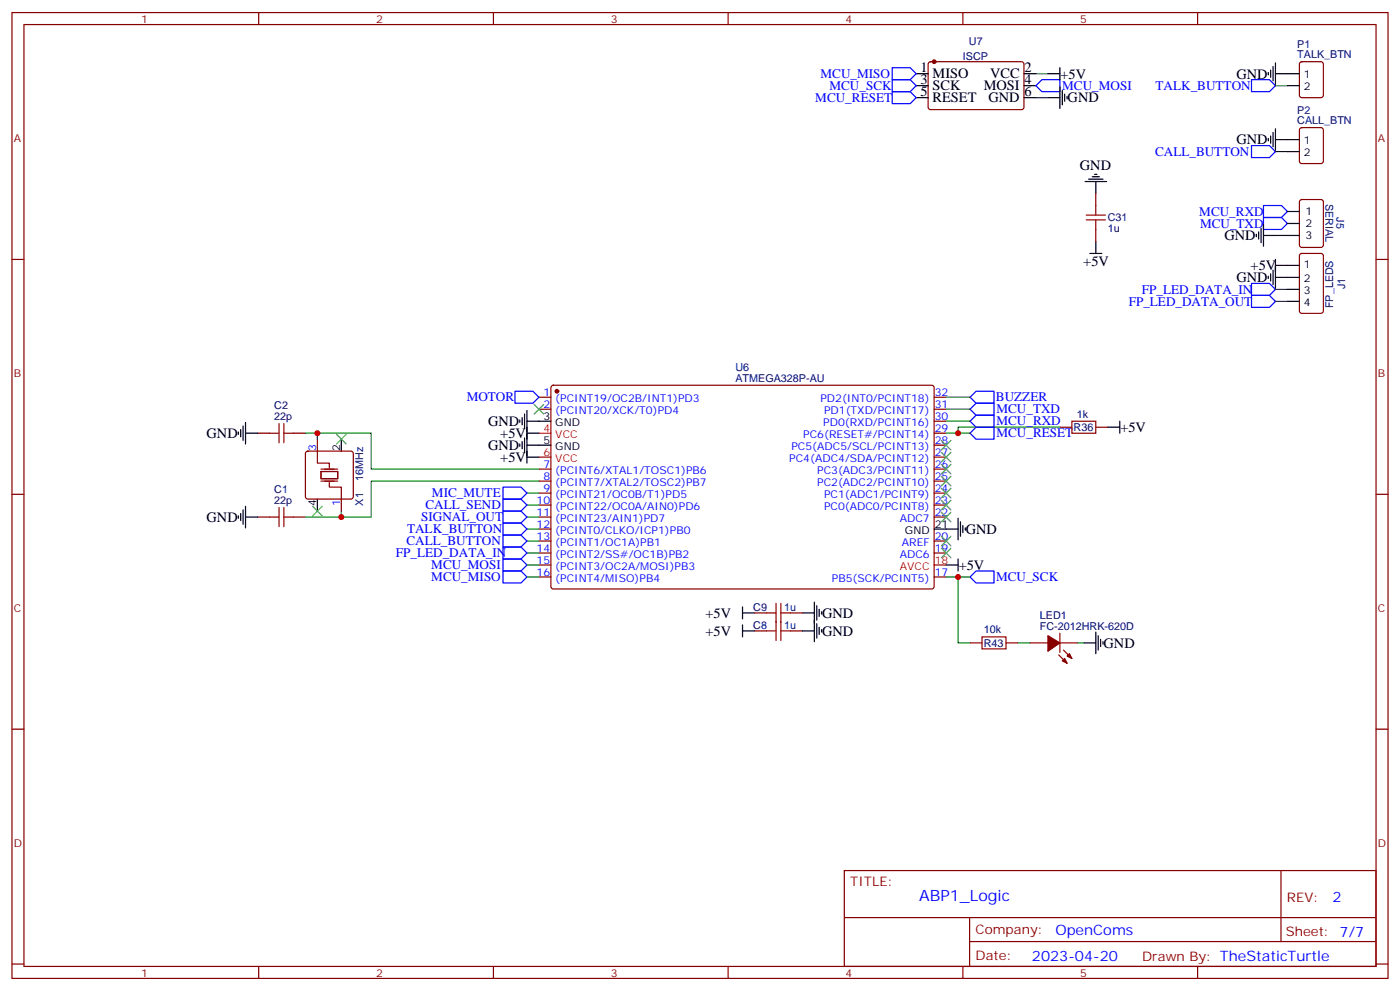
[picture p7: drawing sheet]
<svg xmlns="http://www.w3.org/2000/svg" width="412mm" height="292mm" viewBox="0 0 412 292" stroke-linecap="round" stroke-linejoin="round" font-family="sans-serif">
<g fill="none" stroke="#870000" stroke-width=".35">
<path d="M3.5 3.7h405.4v284.3h-405.4zM7.1 7.2h398.2v277.3h-398.2zM76.2 3.7v3.5M145.3 3.7v3.5M214.5 3.7v3.5M273.6 18.4l.5-.2h27.1l.4 .7v12.9l-.7 .5-27.1-.1-.4-.6v-12.7zM283.6 3.7v3.5M352.8 3.7v3.5M383 18.4l.5-.2h5.6l.7 .4v9.4l-.4 .7-5.9 .1-.7-.5v-9.4zM383 37.8l.5-.2h5.6l.7 .4v9.4l-.4 .7-5.9 .1-.7-.5v-9.4zM322.8 57v3.5M383 58.9l.5-.2h5.6l.7 .5v12.9l-.4 .7h-5.9l-.7-.4v-13z"/>
<path d="M3.5 76.4h3.6M322.8 67.6v3.5M383 74.8l.5-.2h5.6l.7 .4v16.5l-.4 .7-5.9 .1-.7-.5v-16.5zM405.3 76.4h3.6M158.7 116.9h3.6M162.5 113.6l.5-.2 111.7 .1 .5 .6-.1 58.9-.6 .4-111.8-.1-.4-.6v-58.6zM275.2 116.9h3.5M75.8 127.5h3.6M86.4 127.5h3.6M90.2 133l.5-.2h12.7l.5 .2 .2 .5v12.7l-.3 .5-.4 .2h-12.7l-.5-.2-.2-.5v-12.7zM93.5 129.3v3.5M158.7 120.5h3.6"/>
<path d="M158.7 138.1h3.6M275.2 120.5h3.5M275.2 138.1h3.5M275.2 134.6h3.5M275.2 131.1h3.5M275.2 127.5h3.5M275.2 124h3.5M312.2 125.8h3.5M322.8 125.8h3.5M3.5 145.5h3.6M75.8 152.2h3.6M86.4 152.2h3.6"/>
<path d="M100.5 146.9v3.6M158.7 141.6h3.6M158.7 145.2h3.6M158.7 148.7h3.6M158.7 152.2h3.6M158.7 155.8h3.6M158.7 159.3h3.6M275.2 141.6h3.5M275.2 145.2h3.5M275.2 148.7h3.5M275.2 152.2h3.5M275.2 159.3h3.5"/>
<path d="M405.3 145.5h3.6M158.7 162.8h3.6M158.7 166.3h3.6M158.7 169.9h3.6M275.2 162.8h3.5M275.2 169.9h3.5M222.2 185.7h3.6M222.2 180.4h3.6M232.8 185.7h3.6M232.8 180.4h3.6M285.8 189.3h3.5M296.3 189.3h3.6"/>
<path d="M303.4 189.3h5.3M311.9 192.8l2.4 2.5M312.2 189.3h5.3M312.2 186.4v5.7M313.3 191.4l2.4 2.5M3.5 214.7h3.6M405.3 214.7h3.6M248.7 256.3h156.6v28.2h-156.6zM377.3 256.3v20.9M248.7 270.1h156.5M285.6 277.2h119.6M285.6 270.1v14.2"/>
<path d="M3.5 283.8h3.6M76.2 284.5v3.5M145.3 284.5v3.5M214.5 284.5v3.5M283.6 284.5v3.5M352.8 284.5v3.5M405.3 283.8h3.6"/>
</g>
<g fill="none" stroke="#00f" stroke-width=".35">
<path d="M262.8 19.9h5.3l1.8 1.8-1.8 1.8h-5.3zM262.8 27h5.3l1.8 1.8-1.8 1.7h-5.3zM262.8 23.5h5.3l1.8 1.7-1.8 1.8h-5.3zM305.2 25.2l1.7-1.7h5.3v3.5h-5.3zM368.7 23.5h5.2l1.8 1.7-1.8 1.8h-5.2zM368.7 42.9h5.2l1.8 1.7-1.8 1.8h-5.2zM372.2 60.5h5.3l1.7 1.8-1.7 1.7h-5.3zM372.2 64h5.3l1.7 1.8-1.7 1.8h-5.3zM368.7 87h5.2l1.8 1.7-1.8 1.8h-5.2zM368.7 83.4h5.2l1.8 1.8-1.8 1.8h-5.2zM151.7 115.2h5.3l1.7 1.7-1.7 1.8h-5.3zM285.8 116.9l1.7-1.7h5.3v3.5h-5.3z"/>
<path d="M287.5 118.7h5.3v3.5h-5.3l-1.7-1.7zM285.8 124l1.7-1.8h5.3v3.6h-5.3zM287.5 125.8h5.3v3.5h-5.3l-1.7-1.8zM148.2 157.5h5.3l1.7 1.8-1.7 1.7h-5.3zM148.2 154h5.3l1.7 1.8-1.7 1.7h-5.3zM148.2 143.4h5.3l1.7 1.8-1.7 1.7h-5.3zM148.2 146.9h5.3l1.7 1.8-1.7 1.8h-5.3zM148.2 150.5h5.3l1.7 1.7-1.7 1.8h-5.3zM148.2 168.1h5.3l1.7 1.8-1.7 1.7h-5.3zM148.2 164.6h5.3l1.7 1.7-1.7 1.8h-5.3zM148.2 161h5.3l1.7 1.8-1.7 1.8h-5.3zM287.5 168.1h5.3v3.5h-5.3l-1.7-1.7z"/>
</g>
<g fill="#870000" stroke="#870000" stroke-width=".35">
<path d="M314.3 193.1l.7-.7 .7 1.5z"/>
<path d="M312.9 194.6l.7-.7 .7 1.4z"/>
<path d="M308.7 187.1l3.5 2.2-3.5 2.4z"/>
<circle cx="164" cy="115.2" r=".53"/>
<circle cx="275.2" cy="18.2" r=".53"/>
</g>
<g fill="none" stroke="#000" stroke-width=".35">
<path d="M312.2 19.9v3.6M375 19.6v4.2M375.7 18.5v6.4M269.9 21.7h3.5M269.9 25.2h3.5M269.9 28.8h3.5M301.6 21.7h3.6M301.6 25.2h3.6M301.6 28.8h3.6M308.7 21.7h3.5M308.7 28.8h3.5M312.2 25.6v6.3"/>
<path d="M312.9 26.6v4.3M313.6 27.7v2.1M314.3 28.4v.7M373.6 21.3v.7M374.3 20.6v2.2M375 39v4.2M375.7 37.9v6.4M375.7 21.7h7.1M379.2 25.2h3.6M319.6 53.4h6.4M320.7 52.7h4.2M321.7 52h2.1"/>
<path d="M322.4 51.3h.7M322.8 53.4v3.6M373.6 40.7v.8M374.3 40v2.2M375.7 41.1h7.1M379.2 44.6h3.6M321 74.6h3.6M322.8 71.1v3.5M370.1 69v.7M370.8 68.3v2.1M371.5 67.2v4.2M372.2 69.3h3.5"/>
<path d="M372.2 66.1v6.4M375 79.6v4.2M375.7 78.1h7.1M375.7 76.4v8.4M379.2 69.3h3.6M379.2 62.3h3.6M379.2 65.8h3.6M373.6 81.3v.7M374.3 80.6v2.1M375.7 81.7h7.1M379.2 85.2h3.6M379.2 88.7h3.6"/>
<path d="M70.2 127.2v.7M70.9 126.5v2.1M71.6 125.4v4.2M72.3 127.5h3.5M72.3 124.4v6.3M100.5 129.3v3.5M153.1 123.6v.8M153.1 130.7v.7M153.8 122.9v2.2M153.8 130v2.1M154.5 121.9v4.2M154.5 128.9v4.3"/>
<path d="M155.2 124h7.1M155.2 131.1h7.1M155.2 120.8v15.5M155.2 127.5h3.5M155.2 134.6h3.5M326.3 125.8h3.5M329.8 124v3.5M70.2 151.9v.7M70.9 151.2v2.1M71.6 150.1v4.2M72.3 149v6.4M72.3 152.2h3.5"/>
<path d="M93.5 146.9v3.6M275.2 155.8h7M282.2 152.6v6.3M282.9 153.6v4.3M283.6 154.7v2.1M284.3 155.4v.7M218.7 178.7v3.5M239.9 177.3v11.6M240.6 178.3v4.3M241.3 179.4v2.1M278.7 166.3h3.5M282.2 164.6v3.5"/>
<path d="M218.7 185.7h3.5M218.7 184v3.5M218.7 180.4h3.5M236.4 185.7h3.5M236.4 180.4h3.5M240.6 183.6v4.3M241.3 184.7v2.1M242 180.1v.7M242 185.4v.7M319.3 189.3h3.5M322.8 186.1v6.3M323.5 187.1v4.3"/>
<path d="M324.2 188.2v2.1M324.9 188.9v.7"/>
</g>
<path d="M158.7 127.5h3.6M158.7 134.6h3.6M275.2 166.3h3.5" fill="none" stroke="#f00" stroke-width=".35"/>
<path d="M93.5 132.8v3.5h3.5v1.5M94.5 138.8h5v2.1h-5zM94.5 138.1h5M94.5 141.6h5M97 142v1.4h3.5v3.5" fill="none" stroke="#870012" stroke-width=".35"/>
<g fill="none" stroke="#008700" stroke-width=".35">
<path d="M305.2 28.8h3.5M305.2 21.7h3.5M375.7 25.2h3.5M375.7 44.6h3.5M375.7 69.3h3.5M375.7 85.2h3.5M375.7 88.7h3.5M278.7 116.9h7.1M90 127.5h3.5M93.5 129.3v-1.8h15.9v10.6h49.3M278.7 127.5h7.1M278.7 120.5h7.1"/>
<path d="M278.7 124h7.1M312.2 125.8h-30v1.7M90 152.2h10.5M155.2 152.2h3.5M155.2 155.8h3.5M155.2 159.3h3.5M155.2 148.7h3.5M155.2 145.2h3.5M158.7 141.6h-49.3v10.6h-8.9v-1.7M155.2 169.9h3.5M155.2 166.3h3.5M155.2 162.8h3.5"/>
<path d="M278.7 169.9h7.1M282.2 169.9v19.4h3.6M299.9 189.3h3.5M317.5 189.3h1.8"/>
</g>
<g fill="none" stroke="#a10000" stroke-width=".35">
<path d="M320 64.7h5.6M320 63.3h5.6M322.8 60.5v2.8M322.8 64.7v2.9M79.4 127.5h2.8M82.2 124.7v5.7M83.6 124.7v5.7M83.6 127.5h2.8M315.7 124h7.1v3.5h-7.1zM79.4 152.2h2.8M82.2 149.4v5.6M83.6 152.2h2.8"/>
<path d="M83.6 149.4v5.6M228.6 177.6v11M230 177.6v11M225.8 185.7h2.8M225.8 180.4h2.8M230 185.7h2.8M230 180.4h2.8M289.3 187.5h7v3.5h-7z"/>
</g>
<g fill="none" stroke="#3c3" stroke-width=".35">
<path d="M157.3 119.1l2.9 2.8M160.2 119.1l-2.9 2.8M99.1 127.9l2.9 2.8M102 127.9l-2.9 2.8M277.3 129.6l2.8 2.9M277.3 133.2l2.8 2.8M277.3 136.7l2.8 2.8M280.1 129.6l-2.8 2.9M280.1 133.2l-2.8 2.8M280.1 136.7l-2.8 2.8M92.1 149l2.8 2.9M94.9 149l-2.8 2.9"/>
<path d="M277.3 140.2l2.8 2.9M277.3 143.8l2.8 2.8M277.3 147.3l2.8 2.8M277.3 150.8l2.8 2.8M277.3 157.9l2.8 2.8M280.1 140.2l-2.8 2.9M280.1 143.8l-2.8 2.8M280.1 147.3l-2.8 2.8M280.1 150.8l-2.8 2.8M280.1 157.9l-2.8 2.8M277.3 161.4l2.8 2.8M280.1 161.4l-2.8 2.8"/>
</g>
<g fill="#c00">
<circle cx="100.5" cy="152.2" r=".88"/>
<circle cx="93.5" cy="127.5" r=".88"/>
<circle cx="282.2" cy="127.5" r=".88"/>
<circle cx="282.2" cy="169.9" r=".88"/>
</g>
<text font-size="4.6" fill="#00f" x="270.8" y="265.3">ABP1_Logic</text>
<g font-size="4.2">
<text x="271.1" y="21.3">1</text>
<text x="274.7" y="23.1">MISO</text>
<text x="291.7" y="23.1">VCC</text>
<text x="301.8" y="21.3">2</text>
<text x="312.4" y="23.1">+5V</text>
<text x="364.2" y="23.1">GND</text>
<text x="271.1" y="24.9">3</text>
<text x="271.1" y="28.4">5</text>
<text x="274.7" y="26.6">SCK</text>
<text x="289.8" y="26.6">MOSI</text>
<text x="301.8" y="28.4">6</text>
<text x="301.8" y="24.9">4</text>
<text x="274.7" y="30.2">RESET</text>
<text x="291.2" y="30.2">GND</text>
<text x="314.5" y="30.2">GND</text>
<text x="364.2" y="42.5">GND</text>
<text x="318.1" y="50.1">GND</text>
<text x="360.7" y="70.7">GND</text>
<text x="319.1" y="78.4">+5V</text>
<text x="364.2" y="83.1">GND</text>
<text x="368.4" y="79.6">+5V</text>
<text x="143.8" y="125.4">GND</text>
<text x="60.9" y="129">GND</text>
<text x="147.4" y="128.9">+5V</text>
<text x="330" y="127.2">+5V</text>
<text x="143.8" y="132.5">GND</text>
<text x="147.4" y="136">+5V</text>
<text x="60.9" y="153.7">GND</text>
<text x="284.5" y="157.2">GND</text>
<text x="282.4" y="167.8">+5V</text>
<text x="207.8" y="181.9">+5V</text>
<text x="242.2" y="181.9">GND</text>
<text x="207.8" y="187.1">+5V</text>
<text x="242.2" y="187.2">GND</text>
<text x="325.1" y="190.7">GND</text>
</g>
<g font-size="4.2" fill="#00f">
<text x="392.5" y="265.6">2</text>
<text x="310.9" y="275.1">OpenComs</text>
<text x="304" y="282.9">2023-04-20</text>
</g>
<g font-size="3.9" fill="#00f">
<text x="241.7" y="23">MCU_MISO</text>
<text x="244.3" y="26.5">MCU_SCK</text>
<text x="312.9" y="26.4">MCU_MOSI</text>
<text x="340.4" y="26.5">TALK_BUTTON</text>
<text x="240.2" y="30">MCU_RESET</text>
<text x="340.2" y="45.9">CALL_BUTTON</text>
<text x="353.3" y="63.5">MCU_RXD</text>
<text x="353.5" y="67.1">MCU_TXD</text>
<text x="332.5" y="90">FP_LED_DATA_OUT</text>
<text x="336.4" y="86.5">FP_LED_DATA_IN</text>
<text x="137.5" y="118.2">MOTOR</text>
<text x="293.4" y="118.1">BUZZER</text>
<text x="293.5" y="121.7">MCU_TXD</text>
<text x="293.5" y="125.3">MCU_RXD</text>
<text x="293.5" y="128.7">MCU_RESET</text>
<text x="125.3" y="149.9">CALL_SEND</text>
<text x="127.2" y="146.4">MIC_MUTE</text>
<text x="124.1" y="153.5">SIGNAL_OUT</text>
<text x="119.8" y="160.5">CALL_BUTTON</text>
<text x="119.9" y="157">TALK_BUTTON</text>
<text x="116.6" y="164.1">FP_LED_DATA_IN</text>
<text x="127" y="167.6">MCU_MOSI</text>
<text x="127" y="171.1">MCU_MISO</text>
<text x="293.4" y="171.1">MCU_SCK</text>
</g>
<g font-size="3.9" fill="#800">
<text x="250.5" y="260.9">TITLE:</text>
<text x="379.1" y="265.6">REV:</text>
<text x="287.4" y="275.1">Company:</text>
<text x="378.7" y="275.7">Sheet: 7/7</text>
<text x="287.4" y="282.8">Date:</text>
<text x="336.4" y="282.8">Draw</text>
<text x="346.6" y="282.8">n By: TheStaticTurtle</text>
</g>
<g font-size="3.2" fill="#800">
<text x="41.6" y="6.7">1</text>
<text x="110.8" y="6.7">2</text>
<text x="179.9" y="6.7">3</text>
<text x="249.1" y="6.7">4</text>
<text x="318.2" y="6.7">5</text>
<text x="4.1" y="41.8">A</text>
<text x="405.9" y="41.8">A</text>
<text x="4.1" y="110.9">B</text>
<text x="405.9" y="110.9">B</text>
<text x="4.1" y="180.1">C</text>
<text x="405.9" y="180.1">C</text>
<text x="4.1" y="249.2">D</text>
<text x="405.9" y="249.2">D</text>
<text x="41.6" y="287.5">1</text>
<text x="110.8" y="287.5">2</text>
<text x="179.9" y="287.5">3</text>
<text x="249.1" y="287.5">4</text>
<text x="318.2" y="287.5">5</text>
</g>
<g font-size="3.2" fill="#000080">
<text x="283.6" y="17.6">ISCP</text>
<text x="285.4" y="13.3">U7</text>
<text x="382.1" y="17.1">TALK_BTN</text>
<text x="382.1" y="14.2">P1</text>
<text x="382.1" y="33.6">P2</text>
<text x="382.1" y="36.5">CALL_BTN</text>
<text x="390.5" y="59.9" transform="rotate(90 390.5 59.9)">SERIAL</text>
<text x="326.3" y="65.1">C31</text>
<text x="393.6" y="64" transform="rotate(90 393.6 64)">J5</text>
<text x="326.3" y="68.3">1u</text>
<text x="396.2" y="85.2" transform="rotate(-90 396.2 85.2)">J1</text>
<text x="392.7" y="90.8" transform="rotate(-90 392.7 90.8)">FP_LEDS</text>
<text x="216.6" y="112.4">ATMEGA328P-AU</text>
<text x="216.6" y="109.2">U6</text>
<text x="80.8" y="123.6">22p</text>
<text x="80.8" y="120.5">C2</text>
<text x="317.2" y="122.9">1k</text>
<text x="316.2" y="126.9">R36</text>
<text x="107" y="141.6" transform="rotate(-90 107 141.6)">16MHz</text>
<text x="80.8" y="148.3">22p</text>
<text x="80.8" y="145.2">C1</text>
<text x="107" y="148.9" transform="rotate(-90 107 148.9)">X1</text>
<text x="221.9" y="179.8">C9</text>
<text x="231" y="179.8">1u</text>
<text x="221.9" y="185.1">C8</text>
<text x="231" y="185.1">1u</text>
<text x="306.3" y="185.4">FC-2012HRK-620D</text>
<text x="306.3" y="182.2">LED1</text>
<text x="289.8" y="186.4">10k</text>
<text x="289.8" y="190.4">R43</text>
</g>
<g font-size="3.2">
<text x="384.1" y="23.1">1</text>
<text x="384.1" y="26.6">2</text>
<text x="384.1" y="42.5">1</text>
<text x="384.1" y="46">2</text>
<text x="384.5" y="63.3">1</text>
<text x="384.5" y="70.4">3</text>
<text x="384.5" y="66.9">2</text>
<text x="384.1" y="78.8">1</text>
<text x="384.1" y="83.1">2</text>
<text x="384.1" y="86.6">3</text>
<text x="384.1" y="90.1">4</text>
<text x="160.1" y="123.6">3</text>
<text x="163.6" y="125.4">GND</text>
<text x="160.1" y="130.7">5</text>
<text x="100.2" y="132.8" transform="rotate(-90 100.2 132.8)">2</text>
<text x="163.6" y="132.5">GND</text>
<text x="93.1" y="148.9" transform="rotate(-90 93.1 148.9)">4</text>
<text x="275.3" y="155.4">21</text>
<text x="266.6" y="157.2">GND</text>
</g>
<g font-size="3.2" fill="#00f">
<text x="160.1" y="116.6">1</text>
<text x="163.6" y="118.4">(PCINT19/OC2B/INT1)PD3</text>
<text x="241.7" y="118.4">PD2(INT0/PCINT18)</text>
<text x="275.3" y="116.6">32</text>
<text x="160.1" y="120.1">2</text>
<text x="163.6" y="121.9">(PCINT20/XCK/T0)PD4</text>
<text x="242.5" y="125.4">PD0(RXD/PCINT16)</text>
<text x="242.8" y="121.9">PD1(TXD/PCINT17)</text>
<text x="275.3" y="123.6">30</text>
<text x="275.3" y="120.1">31</text>
<text x="236.6" y="128.9">PC6(RESET#/PCINT14)</text>
<text x="275.3" y="130.7">28</text>
<text x="275.3" y="127.2">29</text>
<text x="93.1" y="132.8" transform="rotate(-90 93.1 132.8)">3</text>
<text x="160.1" y="137.8">7</text>
<text x="232.5" y="136">PC4(ADC4/SDA/PCINT12)</text>
<text x="233.1" y="132.5">PC5(ADC5/SCL/PCINT13)</text>
<text x="275.3" y="137.8">26</text>
<text x="275.3" y="134.2">27</text>
<text x="160.1" y="141.3">8</text>
<text x="163.6" y="139.5">(PCINT6/XTAL1/TOSC1)PB6</text>
<text x="163.6" y="143.1">(PCINT7/XTAL2/TOSC2)PB7</text>
<text x="240.7" y="143.1">PC2(ADC2/PCINT10)</text>
<text x="240.7" y="139.5">PC3(ADC3/PCINT11)</text>
<text x="275.3" y="141.3">25</text>
<text x="100.2" y="148.9" transform="rotate(-90 100.2 148.9)">1</text>
<text x="158.1" y="148.3">10</text>
<text x="160.1" y="144.8">9</text>
<text x="163.6" y="146.6">(PCINT21/OC0B/T1)PD5</text>
<text x="242.7" y="146.6">PC1(ADC1/PCINT9)</text>
<text x="275.3" y="148.3">23</text>
<text x="275.3" y="144.8">24</text>
<text x="158.1" y="151.9">11</text>
<text x="158.1" y="155.4">12</text>
<text x="163.6" y="150.1">(PCINT22/OC0A/AIN0)PD6</text>
<text x="163.6" y="153.6">(PCINT23/AIN1)PD7</text>
<text x="242.7" y="150.1">PC0(ADC0/PCINT8)</text>
<text x="265" y="153.6">ADC7</text>
<text x="275.3" y="151.9">22</text>
<text x="158.1" y="158.9">13</text>
<text x="163.6" y="157.2">(PCINT0/CLKO/ICP1)PB0</text>
<text x="163.6" y="160.7">(PCINT1/OC1A)PB1</text>
<text x="265.7" y="160.7">AREF</text>
<text x="275.3" y="158.9">20</text>
<text x="158.1" y="162.5">14</text>
<text x="158.1" y="166">15</text>
<text x="163.6" y="164.2">(PCINT2/SS#/OC1B)PB2</text>
<text x="163.6" y="167.7">(PCINT3/OC2A/MOSI)PB3</text>
<text x="265" y="164.2">ADC6</text>
<text x="275.3" y="162.5">19</text>
<text x="158.1" y="169.5">16</text>
<text x="163.6" y="171.3">(PCINT4/MISO)PB4</text>
<text x="245" y="171.3">PB5(SCK/PCINT5)</text>
<text x="275.3" y="169.5">17</text>
</g>
<g font-size="3.2" fill="#f00">
<text x="160.1" y="127.2">4</text>
<text x="163.6" y="128.9">VCC</text>
<text x="160.1" y="134.2">6</text>
<text x="163.6" y="136">VCC</text>
<text x="265.1" y="167.7">AVCC</text>
<text x="275.3" y="166">18</text>
</g>
</svg>
